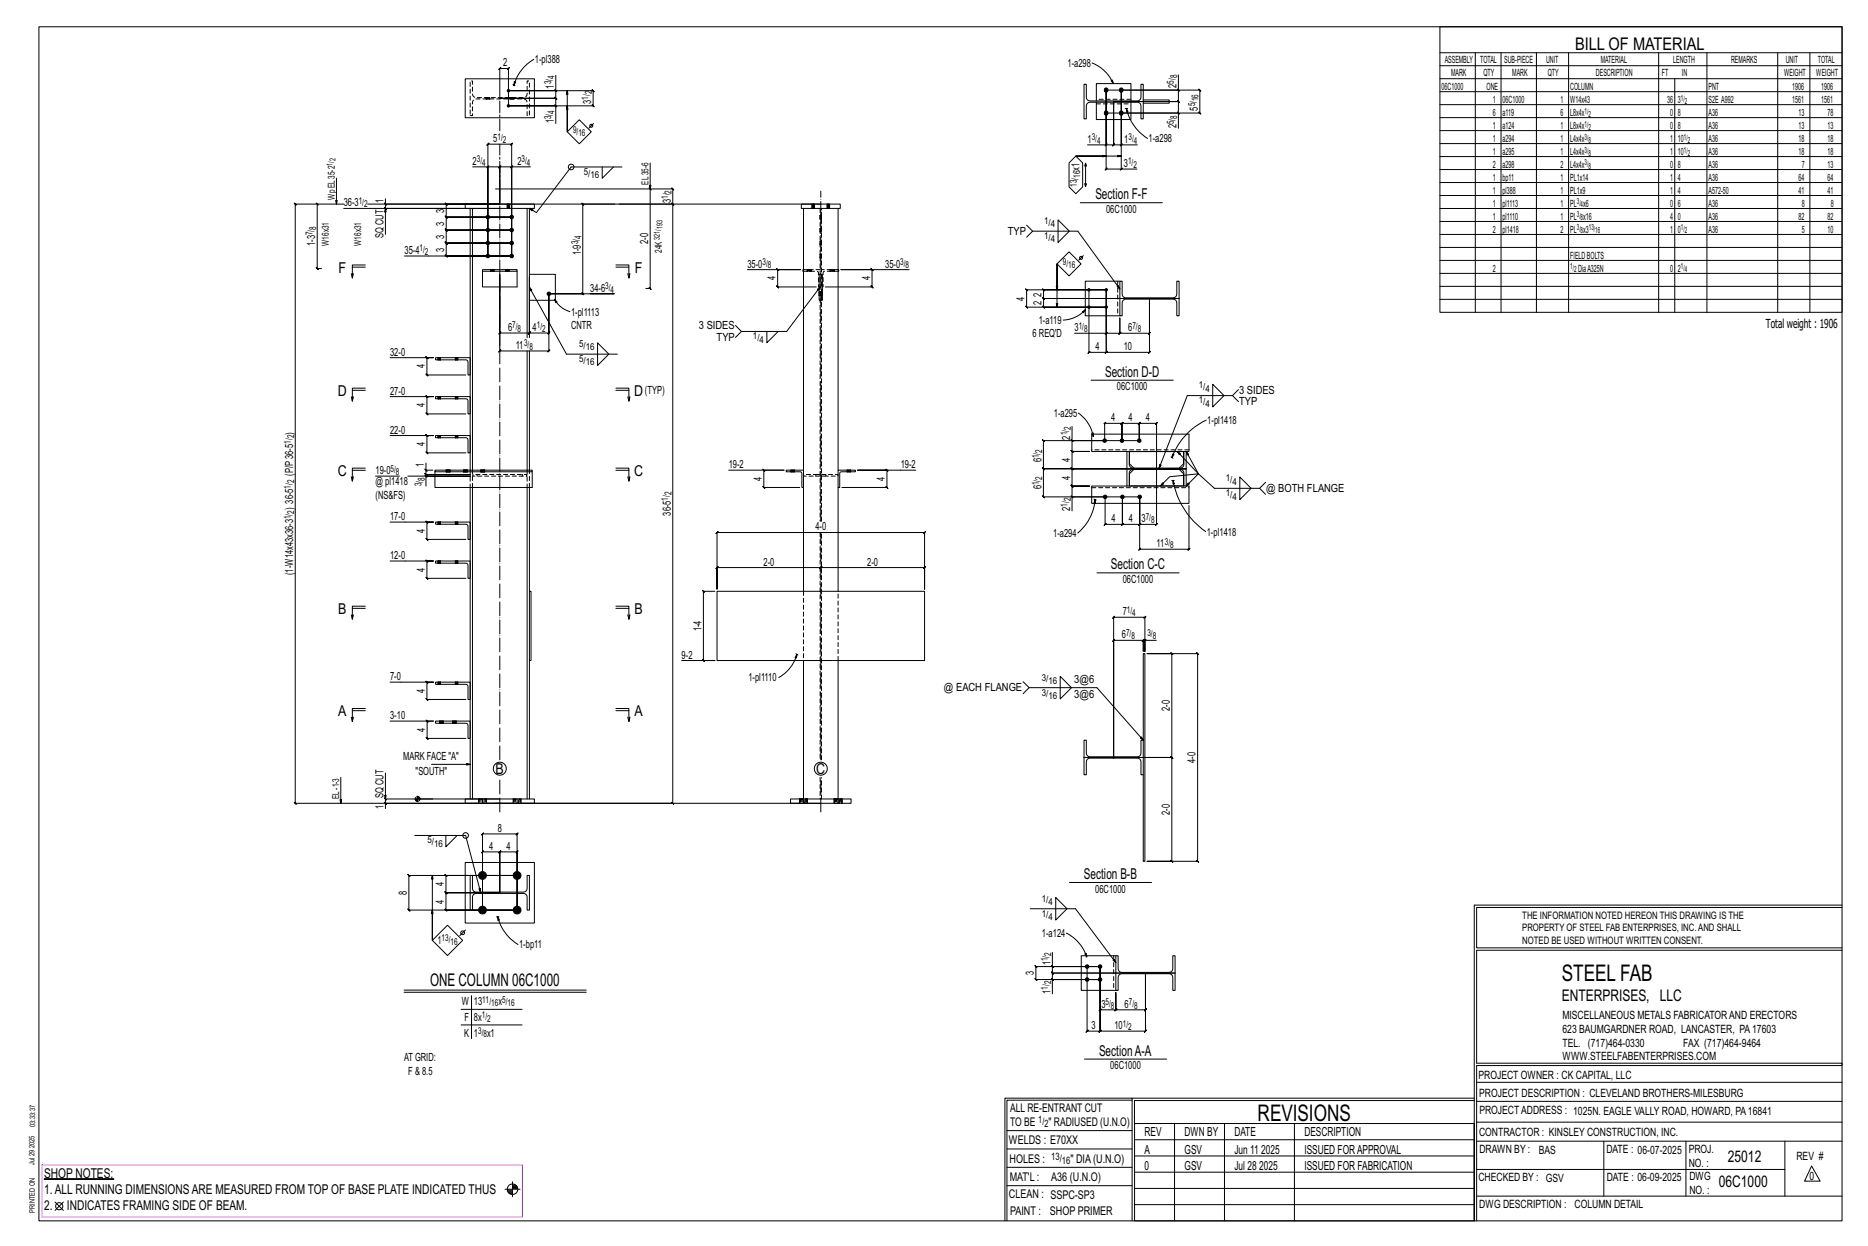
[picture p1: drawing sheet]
<svg xmlns="http://www.w3.org/2000/svg" width="914mm" height="610mm" viewBox="0 0 914 610" stroke-linecap="round" stroke-linejoin="round" font-family="sans-serif">
<g fill="#000" stroke="#000" stroke-width=".49">
<path d="M22 577h34z"/>
<circle cx="249" cy="52" r=".6"/>
<circle cx="249" cy="44" r=".6"/>
<circle cx="541" cy="55" r="1"/>
<circle cx="542" cy="44" r="1"/>
<circle cx="549" cy="55" r="1"/>
<circle cx="549" cy="44" r="1"/>
<circle cx="239" cy="106" r=".9"/>
<circle cx="239" cy="113" r=".9"/>
<circle cx="239" cy="119" r=".9"/>
<circle cx="250" cy="106" r=".9"/>
<circle cx="250" cy="113" r=".9"/>
<circle cx="250" cy="119" r=".9"/>
<circle cx="239" cy="125" r=".9"/>
<circle cx="250" cy="125" r=".9"/>
<circle cx="269" cy="144" r=".9"/>
<circle cx="533" cy="142" r=".6"/>
<circle cx="533" cy="150" r=".6"/>
<circle cx="542" cy="142" r=".6"/>
<circle cx="542" cy="150" r=".6"/>
<circle cx="541" cy="216" r=".9"/>
<circle cx="549" cy="216" r=".9"/>
<circle cx="558" cy="216" r=".9"/>
<circle cx="541" cy="243" r=".9"/>
<circle cx="549" cy="243" r=".9"/>
<circle cx="558" cy="243" r=".9"/>
<circle cx="236" cy="428" r="1.9"/>
<circle cx="253" cy="428" r="1.9"/>
<circle cx="236" cy="445" r="1.9"/>
<circle cx="253" cy="445" r="1.9"/>
<circle cx="532" cy="479" r=".9"/>
<circle cx="532" cy="473" r=".9"/>
<circle cx="538" cy="479" r=".9"/>
<circle cx="538" cy="473" r=".9"/>
</g>
<g fill="none" stroke="#000" stroke-width=".49">
<path d="M19 13h883v584h-883zM705 13h197v140h-197zM228 39h34v19h-34zM252 40v2zM261 29a21 21 0 0 0-9 13M272 37v7h-23h41l1 1-1-1v8v-1l1 1h-1h-41h23v8M535 31a19 19 0 0 1 10 10M544 39h1v2zM577 37v7h-36M705 26h197M705 32h197M705 39h197"/>
<path d="M722 26v127M735 26v127M752 26v127M768 26v127M812 26v127M820 39v114M836 26v127M870 26v127M886 26v127M238 48h.1M240 48h.1M245 47v-13h-1l1-1v1h4h-1l1-1v1v18"/>
<path d="M250 48h.1M251 41l1 1M251 48h.1M252 42h.1M272 44l1 1zM272 51l1 1zM272 44v4l1 1-1-1h-27h27l1 1-1-1v4M278 44v20v-12M284 59l5 5-5 6-6-6zM531 41h1v7l2 1h23l2-1v-7h1v17h-1l-1-7-1-1h-24l-1 2v6h-1zM537 50v8h17v-8M537 49v-8h17v8"/>
<path d="M541 55h36v8M545 50h32l-1-1 1 1v5M545 50v21l1-1-1 1h-4M545 50v21l1-1-1 1h4M549 44h38l1 1-1-1v11l1 1-1-1h-38M551 53h.1M551 53l1 2h-1zM551 53a23 23 0 0 0 11 15M551 53h1M560 49h12v1h-12M576 55l1 1zM576 44l1 1z"/>
<path d="M577 44v6l-1-1 1 1h-32M705 45h197M705 51h197M705 58h197M291 60l-3 3M318 80v61l1 1-3-1M527 76l3 4v11l-3 4-4-4v-11zM531 80v11v-1M532 71h9v-27v39l1-1-1 1h16M541 71l1-1zM541 76h-14h22M548 71l1-1z"/>
<path d="M557 71h-8v-27v39M705 64h197M705 70h197M705 77h197M155 99l1 1zM155 100v31l1 1-1-1h2M165 87v13M168 100h-23l-1-1 1 1v293h-1l1 1v-1h257M180 100h222M188 99l1 1zM189 97v3h56h-27v-1l1 1h-1v6l1 1-1-1h32h-32l1 1-1-1v7v-1l1 1h-1h32h-32v-1l1 1h-1v6v-1l1 1h-1h32h-32v-1l1 1h-1v6l1 1-1-1h32h-52M189 100v2l-1-1 1 1h56"/>
<path d="M228 100h34v2h-34zM231 82h8v43v-54h-1l1-1v1h11l1-1-1 1v54v-43h10M239 82h-1l1-1zM239 82h6h-1l1-1v1v18v-18h-1l1-1v1h5M243 92h86l1 1-1-1v8M248 100h.1M249 100h.1M250 82l1-1-1 1zM295 82v5l5-5M301 100h-16v-1l1 1h-1v44v-1l1 1h-1h-16h32h-12M303 100h26v-1l1 1h-1v293l1 1-1-1h-86M304 82h-24l-17 22-4-2 2 1h-1l-1-1v63"/>
<path d="M318 92l1 1zM329 99l1 1zM392 100h19v2h-19zM397 100h.1M399 100h.1M405 100h.1M406 100h.1M529 99h40M531 81v-1l1 1M532 90l-1 1M549 83h-1l1-1zM705 83h197"/>
<path d="M705 89h197M705 96h197M168 102h59M189 102v13M230 102v128M231 102v128M248 102h.1M249 102h.1M258 102v63M393 102v128M397 102h.1M399 102h.1"/>
<path d="M401 118h.1M401 120h.1M401 112h.1M401 113h.1M401 105h.1M401 107h.1M402 118h.1M402 120h.1M402 112h.1M402 113h.1M402 105h.1M402 107h.1"/>
<path d="M405 102h.1M406 102h.1M410 102v128M503 110l2 3h23l20 28M505 113l-2 3M518 108l5 5-5 6zM705 102h197M705 108h197M705 115h197M172 134v2M172 131h7M179 130h-7v6l1-2"/>
<path d="M236 132h17v1h-17zM236 133v7h17v-7M245 134v29h-1l1-1v1h14l1-1-1 1v-28v28l1-1-1 1h10h-1l1-1v1v-19v28v-1l-1 1h1h-24v-1l-1 1h1zM259 134h13v13h-13M301 130h7v6v-2M301 131h7M307 134l1 2M366 132h26h-11l-1-1 1 1v8h-1l1 1v-1h19M393 132v1M395 132h.1M395 133h.1M397 132h.1"/>
<path d="M397 133h.1M401 134h2v13h-2zM401 124h.1M401 126h.1M402 124h.1M402 126h.1M406 132h.1M406 133h.1M408 132h.1M408 133h.1M410 132v1M445 132h-33h15l-1-1 1 1v8h-1l1 1v-1h-23"/>
<path d="M523 123l6 6-6 6-6-6zM530 125l-2 2M548 138h1v7l2 1h24l1-2v-6h1v17h-1v-8l-2-1h-24l-1 2v7h-1zM548 138h-17v17h17M705 121h197M705 127h197M705 134h197M259 141l18 32h25M271 146l2 2h-1zM271 146a13 13 0 0 0 8 6M401 143h.1M401 145h.1"/>
<path d="M401 140l-16 22h-22l-3-3M403 143h.1M403 145h.1M502 141l1 1h39h-31l-1-1 1 1v4h-1l1 1v-1h66h-66h-1l1 1v-1v4h-1l1 1v-1h31h-39v1l-1-1h1v-8zM517 142v-13v21M530 152h1l-1 1zM531 152a16 16 0 0 1-11 5M533 142v30v1l1-1h-1h9l-1 1 1-1v-30M542 142v30l-1 1 1-1h21l-1 1 1-1v-26v17l-1 1 1-1h-15h1l-1 1v-1v-7v7h1l-1 1v-1h-6M542 142v21h-16M705 140h197M705 146h197"/>
<path d="M191 175h21h-3l-1-1 1 1v8h-1l1 1v-1h19M213 175h17v8h-1v-6l-1-1h-15zM214 175h.1M214 176h.1M216 175h.1M216 176h.1M223 175h.1M223 176h.1M224 175h.1M224 176h.1M258 172v58M259 172v58"/>
<path d="M293 168l5 5-5 6zM363 162l-3 3M375 162v6l6-6M541 164l1-1zM172 194v2M172 191h7M179 190h-7v6l1-2M191 194h21h-3h-1l1 1v-1v9l-1-1 1 1h19M213 194h17v9h-1v-7l-1-1h-15zM214 194h.1M214 195h.1M216 194h.1"/>
<path d="M216 195h.1M223 194h.1M223 195h.1M224 194h.1M224 195h.1M301 190h7v6v-2M301 191h7M307 194l1 2M534 186h40M594 188l5 6-5 5zM603 194l3 2M606 191l-3 3h-22l-14 35"/>
<path d="M191 213h21h-3h-1l1 1v-1v9l-1-1 1 1h19M213 213h17v9h-1v-7l-1-1h-15zM214 213h.1M214 214h.1M216 213h.1M216 214h.1M223 213h.1M223 214h.1M224 213h.1M224 214h.1M524 215l1 1zM525 216v5l-1-1 1 1h8h-8l-1-1 1 1v8h-1l1 1v-1h56h-56h-1l1 1v-1v9l-1-1 1 1h8h-8l-1-1 1 1v5"/>
<path d="M525 209v7h33M528 202a18 18 0 0 1 7 12M534 212h1v2zM590 206a32 32 0 0 0-16 18M172 233v2M172 230h7M179 229h-7v6l1-2M184 233h12M200 233h30h-21v5M208 232l1 1zM208 230l1 1zM209 230v2h-1l1 1v-1h21h-21h-1l1 1v-1v1"/>
<path d="M209 227v3h3M213 230h48v1h-48zM213 231v7h48v-7M218 230h.1M218 231h.1M219 230h.1M219 231h.1M220 230h.1M220 231h.1M227 230h.1M227 231h.1M229 230h.1"/>
<path d="M229 231h.1M230 238v153M231 238v153M235 230h.1M235 231h.1M236 230h.1M236 231h.1M237 230h.1M237 231h.1M258 238v153M259 238v51M301 229h7v6v-2"/>
<path d="M301 230h7M307 233l1 2M357 230h27h-10h-1l1 1v-1v8h-1l1 1v-1h17M385 230h8v8l-1-7h-7zM387 230h.1M387 231h.1M389 230h.1M389 231h.1M393 238v51M410 230h9v1h-8v7h-1zM410 238v51M415 230h.1"/>
<path d="M415 231h.1M416 230h.1M416 231h.1M448 230h-28h14l1 1-1-1v8l1 1-1-1h-22M534 238h18v-17h1v7l2 1h23l2-2v-6h1v17h1v8h-48zM552 221h-18v-9h48v9h-1l6 11-14 1-5 5M552 238h28M553 221h27M555 229l-2-2v-6h26v6l-2 2M555 230l-2 2v6h26v-6l-2-2M566 229v-22h1l-1 1v-1h-8l-1 1 1-1v9v-9l-1 1 1-1h-9h1l-1 1v-1v9v-9h1l-1 1v-1h-8l-1 1 1-1v9h-30l-1-1 1 1v13h-1l1 1v-1h70h-70h-1l1 1v-1v14h-1l1 1v-1h30v14h-1l1-1v1h8l1-1-1 1v-14v14l1-1-1 1h9h-1l1-1v1v-14v14h-1l1-1v1h8l1-1-1 1v-27M573 223l1 1"/>
<path d="M574 235h.1M574 224h.1M574 222h1l-1 2zM574 235l1 2h-1zM574 235a39 39 0 0 0 16 25M574 235h1M576 221l11 11M607 233l5 6-5 5zM617 239l3 3M620 236l-3 3h-23l-7-7-6 6 1-2v1l-2 1v-7l-2-1h-23l-2 1v7M191 255h21h-3h-1l1 1v-1v9l-1-1 1 1h19M213 255h17v9h-1v-6l-1-1-15-1z"/>
<path d="M214 255h.1M214 256h.1M216 255h.1M216 256h.1M223 255h.1M223 256h.1M224 255h.1M224 256h.1M524 243l1 1zM536 244h.1M536 244v2zM536 244a24 24 0 0 1-8 17"/>
<path d="M536 244l1 1M582 247v22l1-1-1 1h-24v-1l-1 1h1v-26h-33v7M191 274h21h-3h-1l1 1v-1v9l-1-1 1 1h19M213 274h17v9h-1v-6l-1-1h-15zM214 274h.1M214 276h.1M216 274h.1M216 276h.1M223 274h.1M223 276h.1M224 274h.1M224 276h.1"/>
<path d="M351 261h-1l1-1v1h102h-1l1-1v1v27v-10v-1l-1 1h1h-51v-1l-1 1 1-1-1 1h1h-51v-1l-1 1h1v10zM172 298h7M179 297h-7v6l1-2M259 289h1v34h-1zM301 297h7v6v-2M301 298h7M350 289h-6l1 1-1-1v34l1 1-1-1h6h-16M351 289h102v34h-102zM537 280h40M172 301v2M307 301l1 2M390 320h.1"/>
<path d="M560 320v101zM560 314l1-1zM560 313l-1 1 1-1v6v-6l-1 1 1-1h-15h1l-1 1v-1v58v-69l1-1-1 1h15l1-1-1 1v17v-6h6M561 320h25v-1l1 1h-1v101l1 1-1-1h-25h13v1l-1-1h1v-50l-1-1 1 1h-43h43l-1-1 1 1v-51l-1-1 1 1zM191 334h21h-3l-1-1 1 1v8h-1l1 1v-1h19M213 334h17v8h-1v-6l-1-1h-15zM214 334h.1M214 335h.1M216 334h.1M216 335h.1M223 334h.1M223 335h.1"/>
<path d="M224 334h.1M224 335h.1M259 323v68M390 320v2h-1zM390 320a19 19 0 0 1-9 12M390 320h1M393 323v68M410 323v68M501 334l3 2h33l23 26-2-1h1l1 1h-1l-1 7-1 1h-24l-1-2v-6h-1v17h1v-7l2-1h23l2 2v6h1M504 336l-3 3M519 331l6 5-6 6zM172 351v2"/>
<path d="M172 348h7M179 347h-7v6l1-2M191 353h21h-3v-1l1 1h-1v8l1 1-1-1h19M213 353h17v8h-1v-6l-1-1h-15zM215 353h.1M215 354h.1M217 353h.1M217 354h.1M222 353h.1M222 354h.1M223 353h.1M223 354h.1"/>
<path d="M301 347h7v6v-2M301 348h7M307 351l1 2M189 378v13M211 374h19M167 380v13M188 393l1 1zM203 391h9M203 391h1M203 392h1M204 392h.1M204 389v3"/>
<path d="M204 391h2M204 390h2M204 390h1M228 391h34v2h-34zM234 391h.1M234 393h.1M238 391h.1M238 393h.1M245 393h-56v3M245 391h-56l-1-1 1 1v2M251 391h.1M251 393h.1"/>
<path d="M255 391h.1M255 393h.1M387 391h30v2h-30zM391 391h.1M391 393h.1M395 393h.1M395 391h.1M408 391h.1M408 393h.1M412 393h.1M412 391h.1M203 409h25l7 27"/>
<path d="M218 409v5l6-5M236 408l1-1-1 1h17l1-1-1 1v37v-28l1-1-1 1h-8v-1l-1 1h1v20v-20v-1l-1 1h1h-9l1-1-1 1v28zM200 428h53h-35l1 1-1-1v9v-1l1 1h-1h27h-27v-1l1 1h-1v8l1 1-1-1h35h-53l1 1-1-1v-17l1 1zM212 428v32v-15M228 422h34v30h-34zM230 428h1v7l2 1h24l1-1v-7h1v17h-1v-7l-2-1h-24l-1 2v6h-1zM517 439l5 6-5 5zM523 432h41M228 455l-3 3M243 449h1M244 449v1zM244 449a22 22 0 0 0 10 13"/>
<path d="M244 449h.1M504 445h22l20 26M522 457a20 20 0 0 1 10 11M722 443v154M722 443h180M902 444h-179v20h179M212 460l7-7 7 7-7 7zM515 479l1 1zM515 472l1 1zM515 466v7h23h-31v-1l1 1h-1v6l1 1-1-1h31h-23v7M515 473v3l1 1-1-1h60h-60l1 1-1-1v3M531 467l1-1v2z"/>
<path d="M532 473v31v1l1-1h-1h6v1l1-1h-1v-31v31v1l1-1h-1h23l-1 1 1-1v-28v18l-1 1 1-1h-15h1l-1 1v-1v-8v8h1l-1 1v-1h-8h1l-1 1v-1v-15M546 468h1v7l2 1h24l1-2v-6h1v17h-1v-8l-2-1-24 1-1 1v7h-1zM546 468h-17v17h17M902 465h-179v55h179v1h-179v76M198 484h89M198 485h89M226 494h30M231 487v21M226 501h30M531 518h40M554 538h-61v59M554 537h168"/>
<path d="M722 538h-167v13M723 539h179M723 530h179M493 553h61M555 550h167v47h-167zM555 558h167M575 550v47M599 550v47M634 550v47M723 549h179M723 558h179M785 558v27"/>
<path d="M825 558v27M874 558v27M251 578v8M251 580h1M493 571h61M493 562h61M555 573h167M555 566h167M723 572h151M887 570l4 8h-8zM27 588l4 4M31 588l-4 4"/>
<path d="M247 582h8M248 582h3M248 583h3M249 583h2M249 584h2M251 581h2M251 580h2M492 597v-60h62v60M493 580h61M555 589h167M555 581h167M723 585h179"/>
<circle cx="289" cy="62" r=".7"/>
<circle cx="280" cy="82" r="1.4"/>
<circle cx="529" cy="126" r=".7"/>
<circle cx="245" cy="376" r="3"/>
<circle cx="402" cy="376" r="3"/>
<circle cx="204" cy="391" r="1.2"/>
<circle cx="228" cy="409" r="1.4"/>
<circle cx="226" cy="456" r=".9"/>
<circle cx="29" cy="590" r="1.8"/>
<circle cx="251" cy="582" r="2.6"/>
</g>
<path d="M21 570h235v26h-235z" fill="none" stroke="#f0f" stroke-width=".5"/>
<g fill="none" stroke="#000" stroke-width=".49" stroke-dasharray="2 1.4">
<path d="M230 40h1v7l2 1h24l1-2v-6h1v17h-1v-7l-2-2-24 1-1 1v7h-1zM238 48h.1M239 48h.1M239 48h1M240 48h.1M250 48h.1M250 48h1M251 48h.1M537 51h17M554 49h-17M248 100h.1M248 100v2"/>
<path d="M249 100v2zM249 100h.1M397 100h1M397 100v2M398 100v2zM398 100h.1M405 100h.1M405 100v2M405 100v2zM405 100h1M248 102h.1M248 102v-2"/>
<path d="M249 102v-2M249 102h.1M398 102h-1M398 102v-2M398 102l1-2M399 102v-2M399 102h.1M401 119h1zM401 119h1M401 118h1M401 118h.1M401 120h.1"/>
<path d="M401 120h1M401 119l1 1M401 112l1 1zM401 112h1M401 112h.1M401 113h.1M401 113h1M401 106h1zM401 106h1M401 105h.1M401 107h.1M401 107h1"/>
<path d="M401 106l1 1M401 102v153M402 118h-1M402 112h-1M402 105h-1M402 118h.1M402 119h.1M402 112h.1M402 113h.1M402 105h.1M402 106v1M405 102h.1"/>
<path d="M405 102v-2M405 102l1-2M406 102v-2M406 102h.1M240 132v1zM240 132h.1M241 132l-1 1M241 133v-1l-1 1M241 132v1M242 132v1M248 132v1zM248 132h.1"/>
<path d="M248 132v1M248 133v-1v1M249 132v1M393 133h7l1 7M395 132v1M395 132h.1M396 132l-1 1M396 133v-1v1M396 132v1M397 132v1M397 132h.1M397 133h.1"/>
<path d="M397 133v-1M401 125h1zM401 125h1M401 124h.1M401 126h.1M401 126h1M401 125l1 1M401 132h-8M402 124h-1M402 124h.1M402 125v1M406 132v1"/>
<path d="M406 132h.1M407 132l-1 1M407 132v1M407 133l1-1-1 1M408 132v1M408 132h.1M408 133h.1M408 133v-1M410 132h-8M547 138v17M401 143l2 1zM401 143h2"/>
<path d="M401 143h.1M401 145h.1M401 144l2 1M401 144h2M401 145h2M402 140h1v-7h7M403 143h-2M403 143h.1M403 144h.1M214 175v1M214 175h.1M215 175l-1 1"/>
<path d="M215 175v1zM215 175v1M215 176h.1M216 175h.1M216 176h.1M216 176v-1M223 175v1M223 175h.1M223 175l1 1zM223 176h.1M224 175v1M224 175h.1"/>
<path d="M224 176h.1M224 176v-1M214 194v1M214 194h.1M215 194l-1 1M215 194v1zM215 194v1M215 195h.1M216 194h.1M216 195h.1M216 195v-1M223 194v1"/>
<path d="M223 194h.1M223 194l1 1zM223 195h.1M224 194v1M224 194h.1M224 195h.1M224 195v-1M214 213v1M214 213h.1M215 213l-1 1M215 213v1zM215 213v1"/>
<path d="M215 214h.1M216 213h.1M216 214h.1M216 214v-1M223 213v1M223 213h.1M223 213l1 1zM223 214h.1M224 213v1M224 213h.1M224 214h.1M224 214v-1"/>
<path d="M218 230h.1M218 230v1M218 231h.1M219 230v1M219 230h.1M219 231v-1M219 230v1zM219 231l1-1M219 230h1M219 230l1 1zM219 231h.1M220 231v-1"/>
<path d="M220 230v1M220 231h.1M220 230h.1M227 230h.1M227 230v1M227 231h.1M227 231v-1M227 230l1 1zM228 230l-1 1M228 231v-1M228 230h.1M228 230v1z"/>
<path d="M228 231h.1M228 231l1-1M228 230v1M229 230v1M229 231v-1M229 231h.1M229 230h.1M230 230v8M231 238v-8M231 232h27v1h-27zM234 233v-1M235 230h.1"/>
<path d="M235 230v1M235 231h.1M236 230v1M236 230h.1M236 231v-1M236 230v1zM236 231l1-1M236 230h1M236 230l1 1zM236 231h.1M237 231v-1M237 230v1"/>
<path d="M237 231h.1M237 230h.1M256 232v1M258 230v8M259 238v-8M387 230v1M387 230h.1M388 230l-1 1M388 230v1zM388 231h.1M388 230v1M389 230v1"/>
<path d="M389 230h.1M389 231h.1M389 231v-1M393 232h6v1h-6zM399 233h2M401 232h-2M402 233h2M404 232h6v1h-6zM404 232h-2M415 230h.1M415 230v1M415 231h.1"/>
<path d="M415 231v-1M415 230l1 1zM416 231v-1M416 230h.1M416 231h.1M534 239h48M582 220h-48M214 255v1M214 255h.1M215 255l-1 1M215 255v1zM215 255v1"/>
<path d="M215 256h.1M216 255h.1M216 256h.1M216 256v-1M223 255v1M223 255h.1M223 255l1 1zM223 256h.1M224 255v1M224 255h.1M224 256h.1M224 256v-1"/>
<path d="M402 255v-153M214 274v2M214 274h.1M215 274l-1 2M215 274v2zM215 274v2M215 276h.1M216 274h.1M216 276h.1M216 276v-2M223 274v2M223 274h.1"/>
<path d="M223 274l1 2zM223 276h.1M224 274v2M224 274h.1M224 276h.1M224 276v-2M401 261v111M393 289v34M214 334v1M214 334h.1M215 334l-1 1M215 334v1z"/>
<path d="M215 334v1M215 335h.1M216 334h.1M216 335h.1M216 335v-1M223 334v1M223 334h.1M223 334l1 1zM223 335h.1M224 334v1M224 334h.1M224 335h.1"/>
<path d="M224 335v-1M410 323v-34M215 353v1M215 353h.1M216 353l-1 1M216 353v1zM216 354h.1M216 353v1M217 353v1M217 353h.1M217 354h.1M217 354v-1"/>
<path d="M222 353v1M222 353h.1M222 353l1 1zM222 354h.1M223 353v1M223 353h.1M223 354h.1M223 354v-1M402 372v-111M234 391v2M234 391h.1M235 391h-1v2"/>
<path d="M235 391v2h-1M236 391h1v2h-1zM236 391h-1v2M236 393h-1M237 391h1v2h-1M238 391v2M238 391h.1M238 393h.1M238 393v-2M251 391v2M251 391h.1M252 391h-1v2"/>
<path d="M252 391v2h-1M253 391h1v2h-1zM253 391h-1v2M253 393h-1M254 391v2M254 391h1v2h-1M255 391h.1M255 393h.1M255 393v-2M391 391v2M391 391h1M392 391l-1 2"/>
<path d="M393 391h-1v2M393 391h1v2h-1zM393 391v2h-1M393 393h.1M394 391h1v2h-1M395 391v2M395 391h.1M395 393h.1M395 393v-2M401 380v11M402 391v-11M408 391v2"/>
<path d="M408 391h.1M409 391h-1v2M410 391h-1v2h-1M410 391h1v2h-1zM410 391v2h-1M410 393h.1M411 391h1v2h-1M412 391v2M412 391h.1M412 393h.1M412 393v-2M545 468v17"/>
</g>
<path d="M402 255v-161M245 372v-278M402 372v-111M245 397v-17M402 397v-17" fill="none" stroke="#000" stroke-width=".49" stroke-dasharray="6.8 1 0 1"/>
<path d="M245 64v-16M245 94v-23" fill="none" stroke="#000" stroke-width=".49" stroke-dasharray="5.8 1 1 1"/>
<g font-size="11.2">
<text x="764" y="480">STEEL FAB</text>
<text x="616" y="548">REVISIONS</text>
</g>
<g font-size="8.6">
<text x="771" y="24">BILL OF MATERIAL</text>
<text x="211" y="482">ONE COLUMN 06C1000</text>
</g>
<g font-size="7.9">
<text x="765" y="490">ENTERPRISES, LLC</text>
<text x="846" y="569">25012</text>
<text x="841" y="581">06C1000</text>
</g>
<g font-size="7.3">
<text x="536" y="97">Section F-F</text>
<text x="166" y="134">F</text>
<text x="311" y="134">F</text>
<text x="541" y="184">Section D-D</text>
<text x="165" y="194">D</text>
<text x="310" y="194">D</text>
<text x="165" y="233">C</text>
<text x="310" y="233">C</text>
<text x="544" y="279">Section C-C</text>
<text x="166" y="300">B</text>
<text x="311" y="300">B</text>
<text x="166" y="351">A</text>
<text x="311" y="351">A</text>
<text x="243" y="378">B</text>
<text x="400" y="378">C</text>
<text x="531" y="430">Section B-B</text>
<text x="538" y="516">SectionA-A</text>
</g>
<g font-size="6.6">
<text x="22" y="576">SHOP NOTES:</text>
<text x="22" y="584">1.ALL RUNNING DIMENSIONSARE MEASURED FROM TOP OF BASE PLATE INDICATED THUS</text>
<text x="22" y="592">2.</text>
<text x="33" y="592">INDICATES FRAMING SIDE OF BEAM.</text>
</g>
<g font-size="6.1">
<text x="864" y="161">Total weight : 1906</text>
<text x="560" y="556">REV</text>
<text x="580" y="556">DWN BY</text>
<text x="604" y="556">DATE</text>
<text x="639" y="556">DESCRIPTION</text>
<text x="560" y="564">A</text>
<text x="580" y="564">GSV</text>
<text x="604" y="564">Jun 11</text>
<text x="617" y="564">2025</text>
<text x="639" y="564">ISSUED FORAPPROVAL</text>
<text x="560" y="572">0</text>
<text x="580" y="572">GSV</text>
<text x="604" y="572">Jul 28</text>
<text x="616" y="572">2025</text>
<text x="639" y="572">ISSUED FOR FABRICATION</text>
</g>
<g font-size="5.9">
<text x="494" y="560">WELDS : E70XX</text>
<text x="494" y="569">HOLES :</text>
<text x="524" y="569">&quot; DIA(U.N.O)</text>
<text x="494" y="578">MAT'L :</text>
<text x="515" y="578">A36 (U.N.O)</text>
<text x="494" y="586">CLEAN : SSPC-SP3</text>
<text x="495" y="595">PAINT :</text>
<text x="514" y="595">SHOP PRIMER</text>
</g>
<g font-size="5.8">
<text x="494" y="544">ALL RE-ENTRANT CUT</text>
<text x="494" y="551">TO BE</text>
<text x="513" y="551">&quot; RADIUSED (U.N.O)</text>
</g>
<g font-size="5.6">
<text x="765" y="499">MISCELLANEOUS METALS FABRICATORAND ERECTORS</text>
<text x="765" y="505">623 BAUMGARDNER ROAD, LANCASTER, PA17603</text>
<text x="765" y="512">TEL. (717)464-0330</text>
<text x="824" y="512">FAX (717)464-9464</text>
<text x="765" y="519">WWW.STEELFABENTERPRISES.COM</text>
<text x="724" y="528">PROJECT OWNER : CK CAPITAL, LLC</text>
<text x="724" y="537">PROJECT DESCRIPTION : CLEVELAND BROTHERS-MILESBURG</text>
<text x="724" y="545">PROJECTADDRESS : 1025N. EAGLE VALLY ROAD, HOWARD, PA16841</text>
<text x="724" y="556">CONTRACTOR : KINSLEY CONSTRUCTION, INC.</text>
<text x="724" y="564">DRAWN BY :</text>
<text x="753" y="564">BAS</text>
<text x="786" y="564">DATE : 06-07-2025</text>
<text x="827" y="564">PROJ.</text>
<text x="879" y="568">REV #</text>
<text x="827" y="571">NO. :</text>
<text x="724" y="578">CHECKED BY : GSV</text>
<text x="787" y="578">DATE : 06-09-2025</text>
<text x="827" y="578">DWG</text>
<text x="886" y="578">0</text>
<text x="827" y="584">NO. :</text>
<text x="724" y="591">DWG DESCRIPTION : COLUMN DETAIL</text>
</g>
<g font-size="5.5">
<text x="246" y="33">2</text>
<text x="262" y="31">1-pl388</text>
<text x="523" y="33">1-a298</text>
<text x="271" y="43" transform="rotate(-90 271 43)">1</text>
<text x="576" y="43" transform="rotate(-90 576 43)">2</text>
<text x="289" y="51" transform="rotate(-90 289 51)">3</text>
<text x="586" y="54" transform="rotate(-90 586 54)">5</text>
<text x="271" y="60" transform="rotate(-90 271 60)">1</text>
<text x="576" y="63" transform="rotate(-90 576 63)">2</text>
<text x="241" y="70">5</text>
<text x="532" y="70">1</text>
<text x="550" y="70">1</text>
<text x="562" y="70">1-a298</text>
<text x="231" y="81">2</text>
<text x="253" y="81">2</text>
<text x="528" y="84" transform="rotate(-90 528 84)">x1</text>
<text x="550" y="82">3</text>
<text x="168" y="101">36-3</text>
<text x="188" y="99" transform="rotate(-90 188 99)">1</text>
<text x="328" y="99" transform="rotate(-90 328 99)">3</text>
<text x="217" y="104" transform="rotate(-90 217 104)">3</text>
<text x="541" y="104">06C1000</text>
<text x="217" y="111" transform="rotate(-90 217 111)">3</text>
<text x="188" y="116" transform="rotate(-90 188 116)">SQ CUT</text>
<text x="217" y="117" transform="rotate(-90 217 117)">3</text>
<text x="317" y="119" transform="rotate(-90 317 119)">2-0</text>
<text x="493" y="115">TYP</text>
<text x="154" y="120" transform="rotate(-90 154 120)">1-3</text>
<text x="198" y="124">35-4</text>
<text x="217" y="123" transform="rotate(-90 217 123)">3</text>
<text x="284" y="125" transform="rotate(-90 284 125)">1-9</text>
<text x="366" y="131">35-0</text>
<text x="433" y="131">35-0</text>
<text x="380" y="137" transform="rotate(-90 380 137)">4</text>
<text x="426" y="137" transform="rotate(-90 426 137)">4</text>
<text x="289" y="143">34-6</text>
<text x="502" y="147" transform="rotate(-90 502 147)">4</text>
<text x="510" y="149" transform="rotate(-90 510 149)">2</text>
<text x="510" y="145" transform="rotate(-90 510 145)">2</text>
<text x="280" y="154">1-pl1113</text>
<text x="249" y="162">6</text>
<text x="261" y="162">4</text>
<text x="280" y="161">CNTR</text>
<text x="342" y="161">3 SIDES</text>
<text x="508" y="159">1-a119</text>
<text x="351" y="167">TYP</text>
<text x="505" y="165">6 REQ'D</text>
<text x="526" y="162">3</text>
<text x="552" y="162">6</text>
<text x="252" y="171">11</text>
<text x="536" y="171">4</text>
<text x="550" y="171">10</text>
<text x="191" y="174">32-0</text>
<text x="208" y="180" transform="rotate(-90 208 180)">4</text>
<text x="547" y="191">06C1000</text>
<text x="191" y="193">27-0</text>
<text x="316" y="193">(TYP)</text>
<text x="606" y="193">3 SIDES</text>
<text x="208" y="199" transform="rotate(-90 208 199)">4</text>
<text x="606" y="198">TYP</text>
<text x="516" y="204">1-a295</text>
<text x="544" y="206">4</text>
<text x="552" y="206">4</text>
<text x="561" y="206">4</text>
<text x="591" y="207">1-pl1418</text>
<text x="144" y="213" transform="rotate(-90 144 213)">)</text>
<text x="191" y="212">22-0</text>
<text x="524" y="215" transform="rotate(-90 524 215)">2</text>
<text x="208" y="218" transform="rotate(-90 208 218)">4</text>
<text x="510" y="226" transform="rotate(-90 510 226)">6</text>
<text x="524" y="226" transform="rotate(-90 524 226)">4</text>
<text x="144" y="233" transform="rotate(-90 144 233)">(P/P36-5</text>
<text x="184" y="232">19-0</text>
<text x="208" y="229" transform="rotate(-90 208 229)">1</text>
<text x="357" y="229">19-2</text>
<text x="441" y="229">19-2</text>
<text x="184" y="237">@ pl1418</text>
<text x="373" y="235" transform="rotate(-90 373 235)">4</text>
<text x="433" y="235" transform="rotate(-90 433 235)">4</text>
<text x="510" y="239" transform="rotate(-90 510 239)">6</text>
<text x="524" y="235" transform="rotate(-90 524 235)">4</text>
<text x="184" y="244">(NS&amp;FS)</text>
<text x="620" y="241">@ BOTH FLANGE</text>
<text x="144" y="250" transform="rotate(-90 144 250)">) 36-5</text>
<text x="524" y="250" transform="rotate(-90 524 250)">2</text>
<text x="191" y="254">17-0</text>
<text x="328" y="252" transform="rotate(-90 328 252)">36-5</text>
<text x="544" y="256">4</text>
<text x="553" y="256">4</text>
<text x="559" y="256">3</text>
<text x="208" y="261" transform="rotate(-90 208 261)">4</text>
<text x="399" y="260">4-0</text>
<text x="516" y="263">1-a294</text>
<text x="591" y="262">1-pl1418</text>
<text x="566" y="268">11</text>
<text x="191" y="273">12-0</text>
<text x="144" y="281" transform="rotate(-90 144 281)">(1-W14x43x36-3</text>
<text x="208" y="280" transform="rotate(-90 208 280)">4</text>
<text x="374" y="277">2-0</text>
<text x="425" y="277">2-0</text>
<text x="550" y="285">06C1000</text>
<text x="550" y="301">7</text>
<text x="343" y="309" transform="rotate(-90 343 309)">1-4</text>
<text x="549" y="312">6</text>
<text x="334" y="322">9-2</text>
<text x="191" y="333">7-0</text>
<text x="366" y="333">1-pl1110</text>
<text x="526" y="334">3@6</text>
<text x="208" y="339" transform="rotate(-90 208 339)">4</text>
<text x="462" y="338">@ EACH FLANGE</text>
<text x="526" y="342">3@6</text>
<text x="573" y="348" transform="rotate(-90 573 348)">2-0</text>
<text x="191" y="352">3-10</text>
<text x="208" y="358" transform="rotate(-90 208 358)">4</text>
<text x="197" y="372">MARK FACE &quot;A&quot;</text>
<text x="585" y="373" transform="rotate(-90 585 373)">4-0</text>
<text x="203" y="379">&quot;SOUTH&quot;</text>
<text x="188" y="396" transform="rotate(-90 188 396)">1</text>
<text x="188" y="390" transform="rotate(-90 188 390)">SQ CUT</text>
<text x="573" y="399" transform="rotate(-90 573 399)">2-0</text>
<text x="244" y="407">8</text>
<text x="239" y="416">4</text>
<text x="248" y="416">4</text>
<text x="199" y="438" transform="rotate(-90 199 438)">8</text>
<text x="217" y="434" transform="rotate(-90 217 434)">4</text>
<text x="536" y="437">06C1000</text>
<text x="217" y="442" transform="rotate(-90 217 442)">4</text>
<text x="214" y="462">1</text>
<text x="510" y="458">1-a124</text>
<text x="254" y="464">1-bp11</text>
<text x="514" y="472" transform="rotate(-90 514 472)">1</text>
<text x="506" y="477" transform="rotate(-90 506 477)">3</text>
<text x="226" y="492">W</text>
<text x="232" y="492">13</text>
<text x="244" y="492">x</text>
<text x="514" y="486" transform="rotate(-90 514 486)">1</text>
<text x="539" y="493">3</text>
<text x="550" y="493">6</text>
<text x="227" y="499">F</text>
<text x="232" y="499">8x</text>
<text x="534" y="503">3</text>
<text x="546" y="503">10</text>
<text x="227" y="507">K</text>
<text x="232" y="507">1</text>
<text x="238" y="507">x1</text>
<text x="198" y="519">AT GRID:</text>
<text x="200" y="526">F &amp; 8.5</text>
<text x="543" y="523">06C1000</text>
</g>
<g font-size="5">
<text x="745" y="450">THE INFORMATION NOTED HEREON THIS DRAWING IS THE</text>
<text x="745" y="456">PROPERTY OF STEEL FAB ENTERPRISES, INC.AND SHALL</text>
<text x="745" y="462">NOTED BE USED WITHOUT WRITTEN CONSENT.</text>
<text x="508" y="550">1/</text>
<text x="511" y="551">2</text>
<text x="515" y="568">13/</text>
<text x="520" y="570">16</text>
</g>
<g font-size="4.9">
<text x="707" y="31">ASSEMBLY</text>
<text x="725" y="31">TOTAL</text>
<text x="736" y="31">SUB-PIECE</text>
<text x="757" y="31">UNIT</text>
<text x="784" y="31">MATERIAL</text>
<text x="819" y="31">LENGTH</text>
<text x="847" y="31">REMARKS</text>
<text x="874" y="31">UNIT</text>
<text x="890" y="31">TOTAL</text>
<text x="710" y="37">MARK</text>
<text x="726" y="37">QTY</text>
<text x="740" y="37">MARK</text>
<text x="758" y="37">QTY</text>
<text x="781" y="37">DESCRIPTION</text>
<text x="814" y="37">FT</text>
<text x="823" y="37">IN</text>
<text x="873" y="37">WEIGHT</text>
<text x="889" y="37">WEIGHT</text>
<text x="706" y="44">06C1000</text>
<text x="728" y="44">ONE</text>
<text x="769" y="44">COLUMN</text>
<text x="836" y="44">PNT</text>
<text x="877" y="44">1906</text>
<text x="891" y="44">1906</text>
<text x="731" y="50">1</text>
<text x="736" y="50">06C1000</text>
<text x="764" y="50">1</text>
<text x="769" y="50">W14x43</text>
<text x="816" y="50">36</text>
<text x="821" y="50">3</text>
<text x="836" y="50">S2E A992</text>
<text x="877" y="50">1561</text>
<text x="891" y="50">1561</text>
<text x="731" y="57">6</text>
<text x="736" y="57">a119</text>
<text x="764" y="57">6</text>
<text x="769" y="57">L8x4x</text>
<text x="818" y="57">0</text>
<text x="821" y="57">8</text>
<text x="836" y="57">A36</text>
<text x="880" y="57">13</text>
<text x="895" y="57">78</text>
<text x="731" y="63">1</text>
<text x="736" y="63">a124</text>
<text x="764" y="63">1</text>
<text x="769" y="63">L8x4x</text>
<text x="818" y="63">0</text>
<text x="821" y="63">8</text>
<text x="836" y="63">A36</text>
<text x="880" y="63">13</text>
<text x="895" y="63">13</text>
<text x="731" y="69">1</text>
<text x="736" y="69">a294</text>
<text x="764" y="69">1</text>
<text x="769" y="69">L4x4x</text>
<text x="818" y="69">1</text>
<text x="821" y="69">10</text>
<text x="836" y="69">A36</text>
<text x="880" y="69">18</text>
<text x="895" y="69">18</text>
<text x="731" y="76">1</text>
<text x="736" y="76">a295</text>
<text x="764" y="76">1</text>
<text x="769" y="76">L4x4x</text>
<text x="818" y="76">1</text>
<text x="821" y="76">10</text>
<text x="836" y="76">A36</text>
<text x="880" y="76">18</text>
<text x="895" y="76">18</text>
<text x="731" y="82">2</text>
<text x="736" y="82">a298</text>
<text x="764" y="82">2</text>
<text x="769" y="82">L4x4x</text>
<text x="818" y="82">0</text>
<text x="821" y="82">8</text>
<text x="836" y="82">A36</text>
<text x="882" y="82">7</text>
<text x="895" y="82">13</text>
<text x="731" y="88">1</text>
<text x="736" y="88">bp11</text>
<text x="764" y="88">1</text>
<text x="769" y="88">PL1x14</text>
<text x="818" y="88">1</text>
<text x="821" y="88">4</text>
<text x="836" y="88">A36</text>
<text x="880" y="88">64</text>
<text x="895" y="88">64</text>
<text x="731" y="95">1</text>
<text x="736" y="95">pl388</text>
<text x="764" y="95">1</text>
<text x="769" y="95">PL1x9</text>
<text x="818" y="95">1</text>
<text x="821" y="95">4</text>
<text x="836" y="95">A572-50</text>
<text x="880" y="95">41</text>
<text x="895" y="95">41</text>
<text x="731" y="101">1</text>
<text x="736" y="101">pl1113</text>
<text x="764" y="101">1</text>
<text x="769" y="101">PL x6</text>
<text x="818" y="101">0</text>
<text x="821" y="101">6</text>
<text x="836" y="101">A36</text>
<text x="882" y="101">8</text>
<text x="896" y="101">8</text>
<text x="731" y="107">1</text>
<text x="736" y="107">pl1110</text>
<text x="764" y="107">1</text>
<text x="769" y="107">PL x16</text>
<text x="818" y="107">4</text>
<text x="821" y="107">0</text>
<text x="836" y="107">A36</text>
<text x="880" y="107">82</text>
<text x="895" y="107">82</text>
<text x="731" y="114">2</text>
<text x="736" y="114">pl1418</text>
<text x="764" y="114">2</text>
<text x="769" y="114">PL x3</text>
<text x="818" y="114">1</text>
<text x="821" y="114">0</text>
<text x="836" y="114">A36</text>
<text x="882" y="114">5</text>
<text x="895" y="114">10</text>
<text x="769" y="127">FIELDBOLTS</text>
<text x="731" y="133">2</text>
<text x="772" y="133">DiaA325N</text>
<text x="818" y="133">0</text>
<text x="821" y="133">2</text>
</g>
<g font-size="4.7">
<text x="270" y="41" transform="rotate(-90 270 41)">3/</text>
<text x="271" y="39" transform="rotate(-90 271 39)">4</text>
<text x="575" y="41" transform="rotate(-90 575 41)">5/</text>
<text x="576" y="38" transform="rotate(-90 576 38)">8</text>
<text x="290" y="46" transform="rotate(-90 290 46)">2</text>
<text x="288" y="49" transform="rotate(-90 288 49)">1/</text>
<text x="585" y="52" transform="rotate(-90 585 52)">5/</text>
<text x="587" y="49" transform="rotate(-90 587 49)">16</text>
<text x="270" y="58" transform="rotate(-90 270 58)">3/</text>
<text x="271" y="56" transform="rotate(-90 271 56)">4</text>
<text x="576" y="58" transform="rotate(-90 576 58)">8</text>
<text x="281" y="65">9/</text>
<text x="575" y="61" transform="rotate(-90 575 61)">5/</text>
<text x="244" y="68">1/</text>
<text x="246" y="70">2</text>
<text x="283" y="67">16</text>
<text x="534" y="69">3/</text>
<text x="537" y="70">4</text>
<text x="552" y="69">3/</text>
<text x="555" y="70">4</text>
<text x="233" y="79">3/</text>
<text x="236" y="81">4</text>
<text x="255" y="79">3/</text>
<text x="258" y="81">4</text>
<text x="552" y="80">1/</text>
<text x="555" y="82">2</text>
<text x="286" y="86">5/</text>
<text x="289" y="87">16</text>
<text x="529" y="87" transform="rotate(-90 529 87)">16</text>
<text x="317" y="90" transform="rotate(-90 317 90)">EL35-6</text>
<text x="329" y="95" transform="rotate(-90 329 95)">2</text>
<text x="527" y="91" transform="rotate(-90 527 91)">13/</text>
<text x="164" y="98" transform="rotate(-90 164 98)">Wp EL35-2</text>
<text x="176" y="100">1/</text>
<text x="178" y="101">2</text>
<text x="327" y="97" transform="rotate(-90 327 97)">1/</text>
<text x="155" y="113" transform="rotate(-90 155 113)">8</text>
<text x="511" y="110">1/</text>
<text x="514" y="111">4</text>
<text x="153" y="115" transform="rotate(-90 153 115)">7/</text>
<text x="283" y="120" transform="rotate(-90 283 120)">3/</text>
<text x="285" y="117" transform="rotate(-90 285 117)">4</text>
<text x="511" y="117">1/</text>
<text x="514" y="119">4</text>
<text x="161" y="120" transform="rotate(-90 161 120)">W16x31</text>
<text x="177" y="120" transform="rotate(-90 177 120)">W16x31</text>
<text x="205" y="123">1/</text>
<text x="208" y="125">2</text>
<text x="324" y="124" transform="rotate(-90 324 124)">24K</text>
<text x="373" y="130">3/</text>
<text x="376" y="131">8</text>
<text x="441" y="130">3/</text>
<text x="443" y="131">8</text>
<text x="520" y="130">9/</text>
<text x="523" y="131">16</text>
<text x="296" y="142">3/</text>
<text x="299" y="143">4</text>
<text x="251" y="161">7/</text>
<text x="263" y="161">1/</text>
<text x="528" y="161">1/</text>
<text x="554" y="161">7/</text>
<text x="253" y="162">8</text>
<text x="265" y="162">2</text>
<text x="369" y="166">1/</text>
<text x="372" y="168">4</text>
<text x="531" y="162">8</text>
<text x="557" y="162">8</text>
<text x="257" y="169">3/</text>
<text x="259" y="171">8</text>
<text x="284" y="170">5/</text>
<text x="287" y="171">16</text>
<text x="284" y="177">5/</text>
<text x="287" y="179">16</text>
<text x="587" y="190">1/</text>
<text x="590" y="192">4</text>
<text x="587" y="197">1/</text>
<text x="590" y="199">4</text>
<text x="144" y="214" transform="rotate(-90 144 214)">2</text>
<text x="523" y="213" transform="rotate(-90 523 213)">1/</text>
<text x="524" y="210" transform="rotate(-90 524 210)">2</text>
<text x="142" y="217" transform="rotate(-90 142 217)">1/</text>
<text x="510" y="222" transform="rotate(-90 510 222)">2</text>
<text x="509" y="224" transform="rotate(-90 509 224)">1/</text>
<text x="191" y="231">5/</text>
<text x="194" y="232">8</text>
<text x="142" y="239" transform="rotate(-90 142 239)">1/</text>
<text x="144" y="236" transform="rotate(-90 144 236)">2</text>
<text x="206" y="238" transform="rotate(-90 206 238)">3/</text>
<text x="208" y="235" transform="rotate(-90 208 235)">8</text>
<text x="509" y="237" transform="rotate(-90 509 237)">1/</text>
<text x="510" y="235" transform="rotate(-90 510 235)">2</text>
<text x="600" y="235">1/</text>
<text x="603" y="237">4</text>
<text x="327" y="245" transform="rotate(-90 327 245)">1/</text>
<text x="329" y="242" transform="rotate(-90 329 242)">2</text>
<text x="524" y="245" transform="rotate(-90 524 245)">2</text>
<text x="600" y="243">1/</text>
<text x="603" y="244">4</text>
<text x="144" y="251" transform="rotate(-90 144 251)">2</text>
<text x="523" y="248" transform="rotate(-90 523 248)">1/</text>
<text x="142" y="254" transform="rotate(-90 142 254)">1/</text>
<text x="561" y="254">7/</text>
<text x="563" y="256">8</text>
<text x="570" y="266">3/</text>
<text x="573" y="268">8</text>
<text x="552" y="300">1/</text>
<text x="554" y="301">4</text>
<text x="551" y="311">7/</text>
<text x="562" y="311">3/</text>
<text x="554" y="313">8</text>
<text x="564" y="313">8</text>
<text x="510" y="333">3/</text>
<text x="513" y="335">16</text>
<text x="510" y="340">3/</text>
<text x="513" y="342">16</text>
<text x="166" y="391" transform="rotate(-90 166 391)">EL-1-3</text>
<text x="209" y="413">5/</text>
<text x="213" y="414">16</text>
<text x="510" y="441">1/</text>
<text x="513" y="443">4</text>
<text x="510" y="448">1/</text>
<text x="513" y="450">4</text>
<text x="216" y="461">13/</text>
<text x="221" y="462">16</text>
<text x="515" y="468" transform="rotate(-90 515 468)">2</text>
<text x="513" y="470" transform="rotate(-90 513 470)">1/</text>
<text x="513" y="484" transform="rotate(-90 513 484)">1/</text>
<text x="515" y="482" transform="rotate(-90 515 482)">2</text>
<text x="236" y="491">11/</text>
<text x="246" y="491">5/</text>
<text x="541" y="492">5/</text>
<text x="553" y="492">7/</text>
<text x="240" y="492">16</text>
<text x="248" y="492">16</text>
<text x="544" y="493">8</text>
<text x="555" y="493">8</text>
<text x="236" y="498">1/</text>
<text x="239" y="500">2</text>
<text x="550" y="502">1/</text>
<text x="552" y="504">2</text>
<text x="234" y="506">3/</text>
<text x="237" y="508">8</text>
</g>
<g font-size="4.2">
<text x="823" y="49">1/</text>
<text x="825" y="51">2</text>
<text x="776" y="56">1/</text>
<text x="778" y="57">2</text>
<text x="776" y="62">1/</text>
<text x="778" y="63">2</text>
<text x="776" y="68">3/</text>
<text x="778" y="70">8</text>
<text x="824" y="68">1/</text>
<text x="826" y="70">2</text>
<text x="776" y="75">3/</text>
<text x="778" y="76">8</text>
<text x="824" y="75">1/</text>
<text x="826" y="76">2</text>
<text x="776" y="81">3/</text>
<text x="778" y="82">8</text>
<text x="772" y="100">3/</text>
<text x="774" y="101">4</text>
<text x="772" y="106">3/</text>
<text x="774" y="108">8</text>
<text x="772" y="113">3/</text>
<text x="778" y="113">13/</text>
<text x="823" y="113">1/</text>
<text x="774" y="114">8</text>
<text x="781" y="114">16</text>
<text x="825" y="114">2</text>
<text x="769" y="132">1/</text>
<text x="823" y="132">1/</text>
<text x="770" y="133">2</text>
<text x="825" y="133">4</text>
</g>
<g font-size="4">
<text x="163" y="81" transform="rotate(-90 163 81)">1/</text>
<text x="164" y="79" transform="rotate(-90 164 79)">2</text>
<text x="324" y="112" transform="rotate(-90 324 112)">193</text>
<text x="323" y="117" transform="rotate(-90 323 117)">321/</text>
</g>
<g font-size="3.7">
<text x="17" y="551" transform="rotate(-90 17 551)">03:33:37</text>
<text x="17" y="562" transform="rotate(-90 17 562)">2025</text>
<text x="17" y="570" transform="rotate(-90 17 570)">Jul 29</text>
<text x="17" y="593" transform="rotate(-90 17 593)">PRINTED ON</text>
</g>
</svg>
